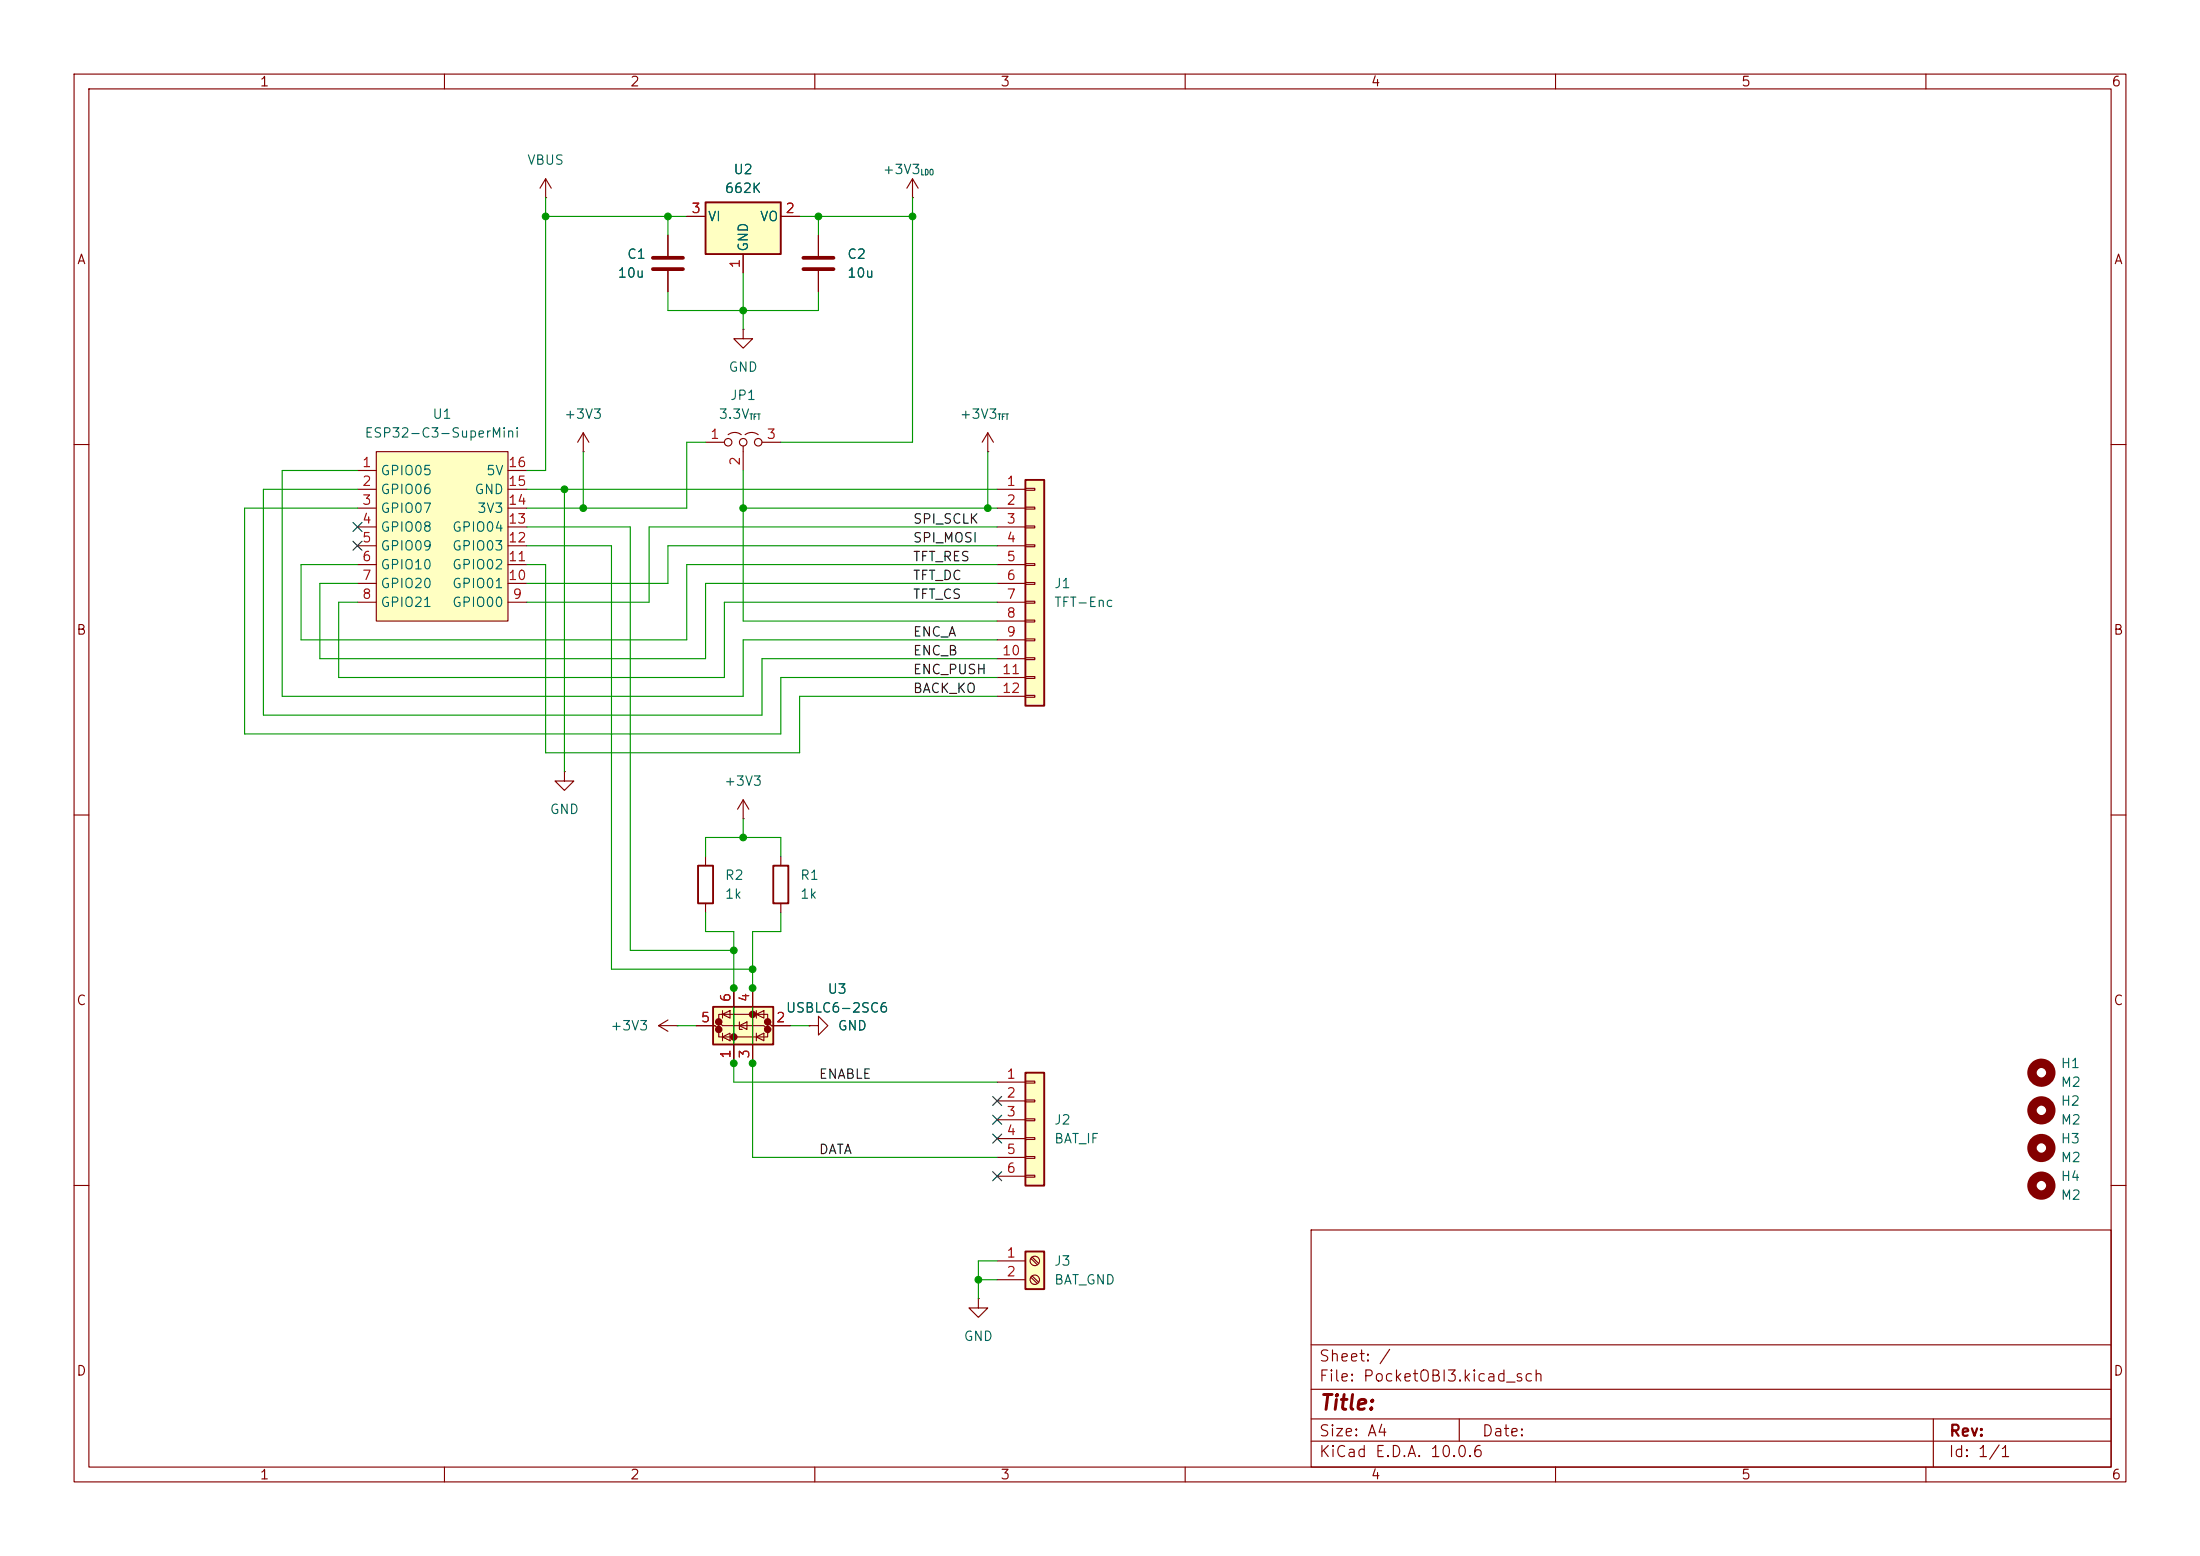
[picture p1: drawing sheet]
<svg xmlns="http://www.w3.org/2000/svg" width="297mm" height="210mm" viewBox="0 0 297 210" stroke-linecap="round" stroke-linejoin="round" font-family="sans-serif">
<g fill="none" stroke="#840000" stroke-width=".15">
<path d="M10 10h277v190h-277zM12 12h273v186h-273zM60 10v2M110 10v2M160 10v2M210 10v2M260 10v2M10 60h2M285 60h2M10 110h2M285 110h2M10 160h2"/>
<path d="M177 166h108v32h-108zM285 160h2M60 198v2M110 198v2M160 198v2M177 194.5h108M177 191.5h108M177 187.5h108M177 181.5h108M197 191.5v3M210 198v2M260 198v2"/>
<path d="M261 191.5v6.5"/>
</g>
<path d="M95.2 27.3h10.2v7h-10.2z" fill="#ffffc2"/>
<path d="M95.2 27.3h10.2v7h-10.2zM94.2 116.8h2.1v5.1h-2.1zM104.4 116.8h2v5.1h-2z" fill="none" stroke="#840000" stroke-width=".25"/>
<g fill="none" stroke="#840000" stroke-width=".15">
<path d="M73.7 26.7h.1M73.7 24.1l-.8 1.3M73.7 24.1l.7 1.3M73.7 24.1v2.6M90.2 31.8v2.7M90.2 36.6v2.8M92.7 29.2h2.5M100.3 34.3v2.5M105.4 29.2h2.5M123.2 26.7h.1M123.2 24.1l-.8 1.3M123.2 24.1l.8 1.3"/>
<path d="M123.2 24.1v2.6M78.7 58.4l-.7 1.3M78.7 58.4l.8 1.3M78.7 58.4v2.6M78.7 61h.1M76.2 104.1v1.3h1.3l-1.3 1.3-1.3-1.3h1.3M76.2 104.1h.1M95.2 115.6v1.2M100.3 110.5h.1M100.3 108v2.5M100.3 108l-.7 1.2M100.3 108l.8 1.2"/>
<path d="M105.4 115.6v1.2M88.9 138.4l1.3 .8M88.9 138.4h2.5M90.2 137.7l-1.3 .7M91.4 138.4h.1M95.2 121.9v1.3M105.4 121.9v1.3"/>
</g>
<path d="M88.1 34.8h4.1M88.1 36.3h4.1" fill="none" stroke="#840000" stroke-width=".51"/>
<path d="M50.8 61h17.8v22.8h-17.8z" fill="#ffffc2"/>
<g fill="none" stroke="#840000" stroke-width=".15">
<path d="M48.3 63.5h2.5M48.3 66h2.5M48.3 68.6h2.5M48.3 71.1h2.5M48.3 73.7h2.5M48.3 76.2h2.5M48.3 78.7h2.5M50.8 61h17.8v22.8h-17.8zM68.6 63.5h2.5M68.6 66h2.5M68.6 68.6h2.5M68.6 71.1h2.5"/>
<path d="M68.6 73.7h2.5M68.6 76.2h2.5M68.6 78.7h2.5M48.3 81.3h2.5M68.6 81.3h2.5"/>
</g>
<path d="M138.4 64.8h2.6v30.5h-2.6z" fill="#ffffc2"/>
<path d="M138.4 64.8h2.6v30.5h-2.6z" fill="none" stroke="#840000" stroke-width=".25"/>
<g fill="none" stroke="#840000" stroke-width=".15">
<path d="M134.6 66h3.8M134.6 68.6h3.8M134.6 71.1h3.8M134.6 73.7h3.8M134.6 76.2h3.8M134.6 78.7h3.8M138.4 65.9h1.3v.3h-1.3zM138.4 68.5h1.3v.2h-1.3zM138.4 71h1.3v.2h-1.3zM138.4 73.5h1.3v.3h-1.3zM138.4 76.1h1.3v.2h-1.3zM138.4 78.6h1.3v.3h-1.3z"/>
<path d="M134.6 81.3h3.8M134.6 83.8h3.8M134.6 86.4h3.8M134.6 88.9h3.8M134.6 91.4h3.8M134.6 94h3.8M138.4 81.2h1.3v.2h-1.3zM138.4 83.7h1.3v.2h-1.3zM138.4 86.2h1.3v.3h-1.3zM138.4 88.8h1.3v.2h-1.3zM138.4 91.3h1.3v.3h-1.3zM138.4 93.9h1.3v.2h-1.3z"/>
</g>
<path d="M138.4 144.8h2.6v15.2h-2.6z" fill="#ffffc2"/>
<path d="M138.4 144.8h2.6v15.2h-2.6z" fill="none" stroke="#840000" stroke-width=".25"/>
<path d="M134.6 146.1h3.8M134.6 148.6h3.8M134.6 151.1h3.8M134.6 153.7h3.8M134.6 156.2h3.8M134.6 158.8h3.8M138.4 145.9h1.3v.3h-1.3zM138.4 148.5h1.3v.2h-1.3zM138.4 151h1.3v.3h-1.3zM138.4 153.5h1.3v.3h-1.3zM138.4 156.1h1.3v.2h-1.3zM138.4 158.6h1.3v.3h-1.3z" fill="none" stroke="#840000" stroke-width=".15"/>
<path d="M96.3 135.9h8.1v5.1h-8.1z" fill="#ffffc2"/>
<g fill="#840000" stroke="#840000" stroke-width=".51">
<circle cx="99.1" cy="140" r=".25"/>
<circle cx="97" cy="138.9" r=".25"/>
<circle cx="103.6" cy="138.9" r=".25"/>
<circle cx="97" cy="137.9" r=".25"/>
<circle cx="103.6" cy="137.9" r=".25"/>
<circle cx="101.6" cy="136.9" r=".25"/>
</g>
<g fill="none" stroke="#840000" stroke-width=".15">
<path d="M133.3 58.4l-.7 1.3M133.3 58.4l.8 1.3M133.3 58.4v2.6M133.3 61h.1M94 138.4h2.5l.5 .5v-1l.5 .5h5.6l.5 .5v-1l.5 .5h2.6M97 138.9v1.1h6.6v-1.1M97 137.9v-1h6.6v1M97.5 140l1.1-.6v1.1zM97.5 136.9l1.1-.5v1zM97.5 136.4v1M97.5 139.4v1.1M99.1 133.4v10.1"/>
<path d="M99.8 137.9v1h.4M99.8 138.4l1-.5v1zM101.6 133.4v10.1M102.1 140l1-.6v1.1zM102.1 136.9l1-.5v1zM102.1 136.4v1M102.1 139.4v1.1M109.2 138.4h1.3v-1.2l1.3 1.2-1.3 1.3v-1.3M109.2 138.4h.1M132.1 175.3v1.2h1.2l-1.2 1.3-1.3-1.3h1.3M132.1 175.3h.1"/>
</g>
<path d="M96.3 135.9h8.1v5.1h-8.1z" fill="none" stroke="#840000" stroke-width=".25"/>
<path d="M138.4 168.9h2.6v5.1h-2.6z" fill="#ffffc2"/>
<path d="M138.4 168.9h2.6v5.1h-2.6z" fill="none" stroke="#840000" stroke-width=".25"/>
<g fill="none" stroke="#840000" stroke-width=".15">
<path d="M90.2 31.8v2.7M90.2 36.6v2.8M92.7 29.2h2.5M100.3 34.3v2.5M105.4 29.2h2.5M110.5 31.8v2.7M110.5 36.6v2.8M95.2 59.7h2.6M98.3 58.7a1.44 1.44 0 0 1 1.8 0M100.3 44.5v1.2h1.3l-1.3 1.3-1.2-1.3h1.2M100.3 44.5h.1M100.6 58.7a1.44 1.44 0 0 1 1.8 0"/>
<path d="M102.9 59.7h2.5M100.3 60.2v3.3M94 138.4h2.5M99.1 133.4v2.5M101.6 133.4v2.5M104.1 138.4h2.6M109.2 138.4h.1M99.1 141v2.5M101.6 141v2.5M134.6 170.2h3.8M134.6 172.7h3.8M139.2 169.8l.8 .9"/>
<path d="M139.2 172.4l.8 .8M139.3 169.7l.9 .8M139.3 172.2l.9 .9"/>
<circle cx="98.3" cy="59.7" r=".51"/>
<circle cx="100.3" cy="59.7" r=".51"/>
<circle cx="102.4" cy="59.7" r=".51"/>
<circle cx="139.7" cy="170.2" r=".63"/>
<circle cx="139.7" cy="172.7" r=".63"/>
</g>
<g fill="none" stroke="#840000" stroke-width="1.3">
<circle cx="275.6" cy="154.9" r="1.27"/>
<circle cx="275.6" cy="144.8" r="1.27"/>
<circle cx="275.6" cy="149.9" r="1.27"/>
<circle cx="275.6" cy="160" r="1.27"/>
</g>
<path d="M108.5 34.8h4M108.5 36.3h4" fill="none" stroke="#840000" stroke-width=".51"/>
<g fill="none" stroke="#009600" stroke-width=".15">
<path d="M73.7 26.7v36.8h-2.6M73.7 29.2h19M90.2 29.2v2.6M90.2 39.4v2.5h20.3v-2.5M100.3 36.8v7.7M107.9 29.2h15.3M110.5 29.2v2.6M123.2 26.7v33h-17.8M95.2 59.7h-2.5v8.9h-21.6M48.3 78.7h-5.1v10.2h52v-10.2h39.4M48.3 68.6h-15.3v30.5h72.4v-7.7h29.2M48.3 76.2h-7.7v10.2h52.1v-10.2h41.9"/>
<path d="M48.3 63.5h-10.2v30.5h62.2v-7.6h34.3M48.3 66h-12.7v30.5h67.3v-7.6h31.7M71.1 71.1h14v57.2h14M71.1 76.2h2.6v25.4h34.2v-7.6h26.7M71.1 66h63.5M71.1 73.7h11.4v57.1h19.1M76.2 66v38.1M78.7 61v7.6M100.3 63.5v20.3h34.3M100.3 68.6h34.3M133.3 61v7.6M134.6 71.1h-47v10.2h-16.5"/>
<path d="M134.6 73.7h-44.4v5h-19.1M48.3 81.3h-2.6v10.1h52.1v-10.1h36.8M95.2 115.6v-2.6h10.2v2.6M100.3 110.5v2.5M91.4 138.4h2.6M95.2 123.2v2.5h3.9v20.4h35.5M105.4 123.2v2.5h-3.8v30.5h33M106.7 138.4h2.5M132.1 172.7h2.5M134.6 170.2h-2.5v5.1"/>
</g>
<path d="M47.7 70.5l1.2 1.2M47.7 73.1l1.2 1.2M48.9 70.5l-1.2 1.2M48.9 73.1l-1.2 1.2M134 153.1l1.2 1.2M134 158.1l1.2 1.3M134 150.5l1.2 1.2M134 148l1.2 1.2M135.2 153.1l-1.2 1.2M135.2 158.1l-1.2 1.3M135.2 150.5l-1.2 1.2M135.2 148l-1.2 1.2" fill="none" stroke="#000084" stroke-width=".15"/>
<g fill="#009600" stroke="#009600" stroke-width=".14">
<circle cx="90.2" cy="29.2" r=".46"/>
<circle cx="100.3" cy="41.9" r=".46"/>
<circle cx="73.7" cy="29.2" r=".46"/>
<circle cx="100.3" cy="113" r=".46"/>
<circle cx="99.1" cy="128.3" r=".46"/>
<circle cx="101.6" cy="130.8" r=".46"/>
<circle cx="76.2" cy="66" r=".46"/>
<circle cx="78.7" cy="68.6" r=".46"/>
<circle cx="101.6" cy="143.5" r=".46"/>
<circle cx="99.1" cy="143.5" r=".46"/>
<circle cx="99.1" cy="133.4" r=".46"/>
<circle cx="101.6" cy="133.4" r=".46"/>
<circle cx="132.1" cy="172.7" r=".46"/>
<circle cx="133.3" cy="68.6" r=".46"/>
<circle cx="100.3" cy="68.6" r=".46"/>
<circle cx="110.5" cy="29.2" r=".46"/>
<circle cx="123.2" cy="29.2" r=".46"/>
</g>
<text font-size="2" fill="#840000" x="178" y="190.8">Title:</text>
<g font-size="1.5" fill="#840000">
<text x="178" y="184.1">Sheet: /</text>
<text x="178" y="186.8">File: PocketOBI3.kicad_sch</text>
<text x="178" y="197">KiCad E.D.A. 10.0.6</text>
<text x="178" y="194.2">Size: A4</text>
<text x="200" y="194.2">Date:</text>
<text x="263" y="197">Id: 1/1</text>
<text x="263" y="194.2">Rev:</text>
</g>
<g font-size="1.3" fill="#840000">
<text x="35" y="12">1</text>
<text x="85" y="12">2</text>
<text x="135" y="12">3</text>
<text x="185" y="12">4</text>
<text x="235" y="12">5</text>
<text x="285" y="12">6</text>
<text x="10.3" y="36">A</text>
<text x="285.3" y="36">A</text>
<text x="10.2" y="86">B</text>
<text x="285.2" y="86">B</text>
<text x="10.2" y="136">C</text>
<text x="285.2" y="136">C</text>
<text x="10.2" y="186">D</text>
<text x="285.2" y="186">D</text>
<text x="35" y="200">1</text>
<text x="85" y="200">2</text>
<text x="135" y="200">3</text>
<text x="185" y="200">4</text>
<text x="235" y="200">5</text>
<text x="285" y="200">6</text>
</g>
<g font-size="1.3" fill="#006464">
<text x="71.1" y="22.6">VBUS</text>
<text x="98.9" y="23.8">U2</text>
<text x="119.1" y="23.8">+3V3</text>
<text x="97.8" y="26.4">662K</text>
<text x="84.6" y="35.3">C1</text>
<text x="95.5" y="30.2">VI</text>
<text x="101.3" y="34.1" transform="rotate(-90 101.3 34.1)">GND</text>
<text x="102.5" y="30.2">VO</text>
<text x="114.3" y="35.3">C2</text>
<text x="83.3" y="37.8">10u</text>
<text x="114.3" y="37.8">10u</text>
<text x="98.3" y="50.5">GND</text>
<text x="49.1" y="59.4">ESP32-C3-SuperMini</text>
<text x="58.3" y="56.8">U1</text>
<text x="76.1" y="56.8">+3V3</text>
<text x="96.9" y="56.8">3.3V</text>
<text x="98.5" y="54.3">JP1</text>
<text x="129.5" y="56.8">+3V3</text>
<text x="51.3" y="64.5">GPIO05</text>
<text x="65.5" y="64.5">5V</text>
<text x="51.3" y="67">GPIO06</text>
<text x="51.3" y="69.5">GPIO07</text>
<text x="64" y="67">GND</text>
<text x="64.3" y="69.5">3V3</text>
<text x="51.3" y="72.1">GPIO08</text>
<text x="51.3" y="74.6">GPIO09</text>
<text x="51.3" y="77.2">GPIO10</text>
<text x="61" y="77.2">GPIO02</text>
<text x="61" y="74.6">GPIO03</text>
<text x="61" y="72.1">GPIO04</text>
<text x="51.3" y="79.7">GPIO20</text>
<text x="51.3" y="82.2">GPIO21</text>
<text x="61" y="82.2">GPIO00</text>
<text x="61" y="79.7">GPIO01</text>
<text x="142.2" y="79.7">J1</text>
<text x="142.2" y="82.2">TFT-Enc</text>
<text x="97.7" y="106.4">+3V3</text>
<text x="74.1" y="110.2">GND</text>
<text x="97.8" y="119.1">R2</text>
<text x="107.9" y="119.1">R1</text>
<text x="97.8" y="121.6">1k</text>
<text x="107.9" y="121.6">1k</text>
<text x="106" y="137">USBLC6-2SC6</text>
<text x="111.6" y="134.4">U3</text>
<text x="82.3" y="139.4">+3V3</text>
<text x="113" y="139.4">GND</text>
<text x="278.1" y="144.5">H1</text>
<text x="278.1" y="147">M2</text>
<text x="278.1" y="149.6">H2</text>
<text x="142.2" y="152.1">J2</text>
<text x="142.2" y="154.6">BAT_IF</text>
<text x="278.1" y="154.6">H3</text>
<text x="278.1" y="152.1">M2</text>
<text x="278.1" y="157.2">M2</text>
<text x="278.1" y="159.7">H4</text>
<text x="278.1" y="162.3">M2</text>
<text x="142.2" y="171.1">J3</text>
<text x="142.2" y="173.7">BAT_GND</text>
<text x="130" y="181.3">GND</text>
</g>
<g font-size="1.3" fill="#a90000">
<text x="93.2" y="29.1">3</text>
<text x="105.9" y="29.1">2</text>
<text x="100.2" y="36.3" transform="rotate(-90 100.2 36.3)">1</text>
<text x="95.8" y="59.6">1</text>
<text x="103.4" y="59.6">3</text>
<text x="48.8" y="63.4">1</text>
<text x="48.8" y="65.9">2</text>
<text x="68.5" y="65.9">15</text>
<text x="68.5" y="63.4">16</text>
<text x="100.2" y="63" transform="rotate(-90 100.2 63)">2</text>
<text x="135.8" y="65.9">1</text>
<text x="48.8" y="68.4">3</text>
<text x="48.8" y="71">4</text>
<text x="68.5" y="71">13</text>
<text x="68.5" y="68.4">14</text>
<text x="135.8" y="68.4">2</text>
<text x="135.8" y="71">3</text>
<text x="48.8" y="73.5">5</text>
<text x="48.8" y="76.1">6</text>
<text x="68.5" y="76.1">11</text>
<text x="68.5" y="73.5">12</text>
<text x="135.8" y="73.5">4</text>
<text x="135.8" y="76.1">5</text>
<text x="48.8" y="78.6">7</text>
<text x="48.8" y="81.1">8</text>
<text x="68.5" y="78.6">10</text>
<text x="69.1" y="81.1">9</text>
<text x="135.8" y="78.6">6</text>
<text x="135.8" y="81.1">7</text>
<text x="135.8" y="83.7">8</text>
<text x="135.2" y="88.8">10</text>
<text x="135.8" y="86.2">9</text>
<text x="135.2" y="91.3">11</text>
<text x="135.2" y="93.8">12</text>
<text x="98.9" y="135.4" transform="rotate(-90 98.9 135.4)">6</text>
<text x="101.5" y="135.4" transform="rotate(-90 101.5 135.4)">4</text>
<text x="94.5" y="138.3">5</text>
<text x="98.9" y="143" transform="rotate(-90 98.9 143)">1</text>
<text x="101.5" y="143" transform="rotate(-90 101.5 143)">3</text>
<text x="104.7" y="138.3">2</text>
<text x="135.8" y="145.9">1</text>
<text x="135.8" y="148.5">2</text>
<text x="135.8" y="151">3</text>
<text x="135.8" y="153.5">4</text>
<text x="135.8" y="156.1">5</text>
<text x="135.8" y="158.6">6</text>
<text x="135.8" y="170">1</text>
<text x="135.8" y="172.6">2</text>
</g>
<g font-size="1.3" fill="#0f0f0f">
<text x="123.2" y="71">SPI_SCLK</text>
<text x="123.2" y="73.5">SPI_MOSI</text>
<text x="123.2" y="76.1">TFT_RES</text>
<text x="123.2" y="81.2">TFT_CS</text>
<text x="123.2" y="78.6">TFT_DC</text>
<text x="123.2" y="88.8">ENC_B</text>
<text x="123.2" y="86.2">ENC_A</text>
<text x="123.2" y="93.9">BACK_KO</text>
<text x="123.2" y="91.3">ENC_PUSH</text>
<text x="110.5" y="145.9">ENABLE</text>
<text x="110.5" y="156.1">DATA</text>
</g>
<g font-size=".8" fill="#006464">
<text x="124.2" y="23.8">LDO</text>
<text x="101.1" y="56.9">TFT</text>
<text x="134.6" y="56.9">TFT</text>
</g>
</svg>
